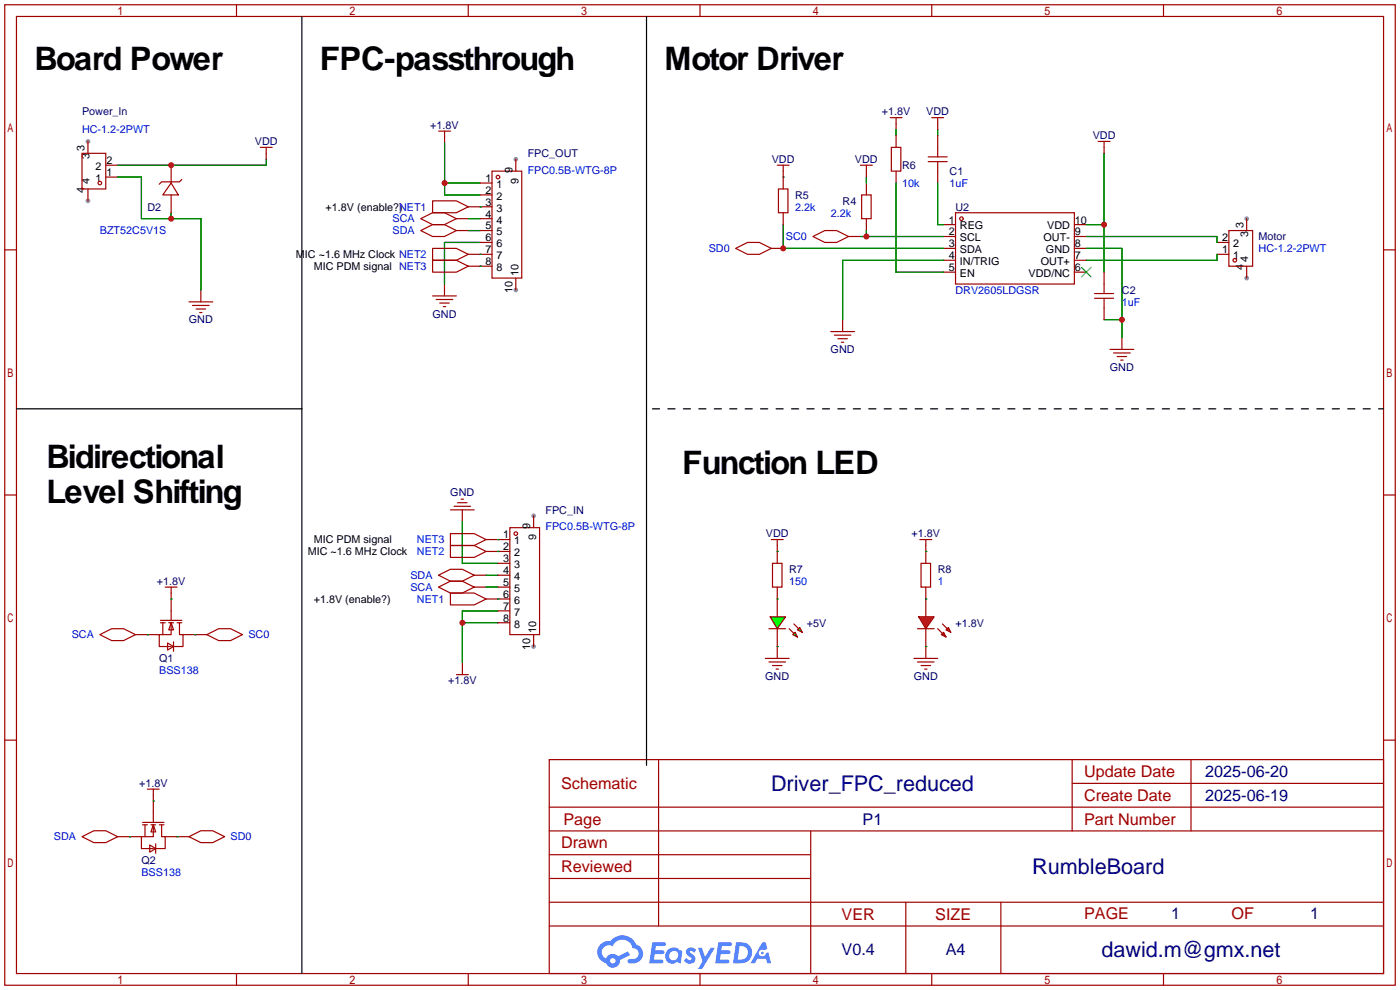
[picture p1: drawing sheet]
<svg xmlns="http://www.w3.org/2000/svg" width="299mm" height="212mm" viewBox="0 0 299 212" stroke-linecap="round" stroke-linejoin="round" font-family="sans-serif">
<g fill="#999">
<circle cx="18.8" cy="42.9" r=".51"/>
<circle cx="18.8" cy="30.2" r=".51"/>
<circle cx="266.4" cy="59.4" r=".51"/>
<circle cx="266.4" cy="46.7" r=".51"/>
<circle cx="114" cy="110.2" r=".51"/>
<circle cx="114" cy="138.2" r=".51"/>
<circle cx="110.2" cy="34" r=".51"/>
<circle cx="110.2" cy="62" r=".51"/>
</g>
<g fill="none" stroke="#a10000" stroke-width=".25">
<path d="M1 1h297.2v209.6h-297.2zM3.5 3.5h292.2v204.6h-292.2zM50.5 1v2.5M100.1 1v2.5M149.6 1v2.5M199.1 1v2.5M248.7 1v2.5M1 53.4h2.5M295.7 53.4h2.5M1 105.8h2.5M295.7 105.8h2.5M1 158.2h2.5"/>
<path d="M295.7 158.2h2.5M117.4 162.3h178.3v45.8h-178.3zM117.4 177.6h178.3M117.4 172.5h178.3M140.8 162.3v35.6M173.3 177.6v30.5M229.1 162.3v15.3M229.1 167.4h66.6M254.5 162.3v15.3M117.4 182.7h55.9M117.4 197.9h178.3M117.4 192.8h178.3"/>
<path d="M117.4 187.7h55.9M193.6 192.8v15.3M213.9 192.8v15.3M50.5 208.1v2.5M100.1 208.1v2.5M149.6 208.1v2.5M199.1 208.1v2.5M248.7 208.1v2.5"/>
</g>
<g fill="#5487ff">
<path d="M146.9 202.7a1.3 1.3 0 0 1 1.8 .3l-.4 .7a.54 .54 0 0 0-.9-.3l.2 .2a1.34 1.34 0 0 1 .9 1.8 1.47 1.47 0 0 1-2.3-.1l.5-.5 .8 .4a.31 .31 0 0 0 .3-.3 .31 .31 0 0 0-.3-.3 1.12 1.12 0 0 1-.6-1.9z"/>
<path d="M149.2 202.6h.8l.7 1.9 1.2-1.9h.9l-2.7 4.5h-.9l1-1.7z"/>
<path d="M139.4 201.4h1.6a1.31 1.31 0 0 1 1.3 .2 .4 .4 0 0 1-.4 .6h-1.7l-.2 .9h1.7a.4 .4 0 0 1 .3 .5 .4 .4 0 0 1-.4 .3h-1.7l-.1 1.2h1.3a.46 .46 0 0 1 .5 .1 .46 .46 0 0 1 .1 .5l-.3 .2h-2.6z"/>
<path d="M153.5 201.4h1.6a1.32 1.32 0 0 1 1.3 .2 .39 .39 0 0 1-.4 .6h-1.7l-.1 .9h1.6a.4 .4 0 0 1 .3 .4 .4 .4 0 0 1-.4 .4h-1.7l-.1 1.2h1.3a.46 .46 0 0 1 .5 .1 .46 .46 0 0 1 .2 .5l-.4 .2h-2.6z"/>
<path d="M162.9 201.4h.7l.4 1.3-.6 .4a.75 .75 0 0 0-1.2 .3 .75 .75 0 0 0 .5 1 .75 .75 0 0 0 1-.6l.5-.3 .6 2.4h-.8l-.3-1h-1.8l-.6 1h-.9z"/>
<path d="M157.3 201.4l-.6 4.5h1.4a2.27 2.27 0 0 0 2.6-2.3 2.27 2.27 0 0 0-2.7-2.2zM158.1 202.2a1.5 1.5 0 0 1 1.8 1.5 1.5 1.5 0 0 1-2 1.4h-.2z"/>
<path d="M142.7 203a1.6 1.6 0 0 0-.3 2.3 1.6 1.6 0 0 0 2.3 .2l.8 .4 .3-2.5-.2-.3h-.4a1.58 1.58 0 0 0-2.5-.1zM143.3 203.5a.98 .98 0 0 1 1.6 .5 .98 .98 0 0 1-1 1.2 .94 .94 0 0 1-.9-.6 .94 .94 0 0 1 .3-1.1z"/>
<path d="M128.4 201.8a2.37 2.37 0 0 0 1.1 4 1.54 1.54 0 0 0 1.8 1 1.54 1.54 0 0 0 1.2-1.6l2.2-1.1-.5-.8-2.1 1.1a1.57 1.57 0 0 0-2.6 .5 1.5 1.5 0 0 1-.7-2.2 1.5 1.5 0 0 1 2.2-.5 2.23 2.23 0 0 1 2.2-1.4 2.23 2.23 0 0 1 2 1.9 1.16 1.16 0 0 1 1.3 1 1.16 1.16 0 0 1-1.1 1.3h-.7a.47 .47 0 0 0-.6 .4 .47 .47 0 0 0 .5 .5 2.17 2.17 0 0 0 2.5-1 2.17 2.17 0 0 0-.4-2.6l-.8-.5a3.2 3.2 0 0 0-5.4-.7l-1.1 .1zM130.4 205.4a.6 .6 0 0 1 1.2 0 .6 .6 0 0 1-1.2 0z"/>
<circle cx="162.9" cy="203.7" r=".28"/>
</g>
<g fill="none" stroke="#a10000" stroke-width=".25">
<path d="M17.5 32.8h5.1v7.6h-5.1zM18.8 30.2v2.6M22.6 35.3h2.5M22.6 37.8h2.5M36.6 39.1l1.5 2.6h-3.3zM36.6 35.3v3.8M38.9 38.4l-.5 .5h-3.9l-.5 .5M55.6 31.5h2.6M56.9 31.5v2.5M93.7 28h2.6M95 28v2.6M18.8 40.4v2.5"/>
<path d="M36.6 41.7v3.8M89.9 46.7l2.6-1.2h2.5l2.5 1.2-2.5 1.3h-2.5zM89.9 49.3l2.6-1.3h2.5l2.5 1.3-2.5 1.2h-2.5zM97.5 46.7h2.6M97.5 49.3h2.6M40.4 64.5h5.1M41.1 65.3h3.6M41.9 66h2M42.7 66.8h.5M42.9 62v2.5M92.5 63.2h5M93.2 64h3.6"/>
<path d="M94 64.8h2M94.7 65.5h.5M95 60.7v2.5M21.3 135.6l2.6-1.2h2.5l2.6 1.2-2.6 1.3h-2.5zM29 135.6h5M34.3 133.1h1M34.3 132.6h4.6M34.8 133.1v2.5M35.3 125.5h2.5M35.8 137.4l1.3 .8-1.3 .7zM36.1 133.1h1M36.6 133.1v2.5h-2.6v2.6h2.6"/>
<path d="M36.6 133.1l.5 1.5h-1zM36.6 125.5v7.1M37.1 137.2v2M37.8 133.1h1.1M38.4 133.1v2.5h.7v2.6h-2M39.1 135.6h5.1M44.2 135.6l2.5-1.2h2.6l2.5 1.2-2.5 1.3h-2.6zM164.3 134.4h3.6M166.1 128v3.8M166.1 134.4v3.8M17.5 178.8l2.6-1.3h2.5l2.5 1.3-2.5 1.3h-2.5zM25.1 178.8h5.1"/>
<path d="M30.5 176.3h1M30.5 175.8h4.6M31 176.3v2.5M31.5 168.7h2.5M32.3 176.3h1M32.8 176.3v2.5h-2.6v2.6h2.6M32.8 176.3l.5 1.5h-1zM32.8 168.7v7.1M34 176.3h1.1M34.5 176.3v2.5h.8v2.6h-2M35.3 178.8h5.1M40.4 178.8l2.5-1.3h2.6l2.5 1.3-2.5 1.3h-2.6z"/>
<path d="M32 180.6l1.3 .8-1.3 .7zM33.3 180.3v2.1"/>
<circle cx="21.3" cy="39.1" r=".38"/>
</g>
<path d="M25.1 37.8h5.1v8.9h12.7v15.3M56.9 34v1.3h-31.8M95 30.6v11.1h7.6M95 39.1h7.6M36.6 45.5v1.2M100.1 46.7h2.5M100.1 49.3h2.5M102.6 51.8h-7.6v8.9M31.5 135.6h.1M41.7 135.6h.1M27.7 178.8h.1M37.8 178.8h.1" fill="none" stroke="#008700" stroke-width=".25"/>
<path d="M64.5 3.6v83.8h-60.9M138.2 3.6v160" fill="none" stroke="#000" stroke-width=".25"/>
<path d="M139.4 87.4h156.3" fill="none" stroke="#000" stroke-width=".25" stroke-dasharray="1.5 1.8"/>
<g fill="#0f0" stroke="#a10000" stroke-width=".25">
<path d="M164.6 131.8h3.3l-1.8 2.6z"/>
<path d="M170.4 134.6l.5-.5 .5 1z"/>
<path d="M169.4 135.6l.5-.5 .5 1z"/>
</g>
<g fill="none" stroke="#a10000" stroke-width=".25">
<path d="M166.1 35.3h2.6M167.4 35.3v5.1M183.9 35.3h2.5M185.2 35.3v2.5M185.2 39.1v2.6M190.2 25.1h2.6M190.5 31.5h2v5.1h-2zM191.5 25.1v2.6M191.5 29v2.5M191.5 36.6v2.5M198.4 34.5h4M198.4 33.5h4"/>
<path d="M199.1 25.1h2.6M200.4 25.1v2.6M200.4 29v4.5M200.4 34.5v4.6M234.7 30.2h2.5M236 30.2v2.6M157.2 53.1l2.6-1.3h2.5l2.5 1.3-2.5 1.3h-2.5zM164.8 53.1h2.6M166.4 40.4h2v5.1h-2zM167.4 45.5v2.5M173.7 50.5l2.6-1.2h2.5l2.6 1.2-2.6 1.3h-2.5zM181.4 50.5h2.5"/>
<path d="M184.1 41.7h2.1v5h-2.1zM185.2 46.7v2.6M201.7 48h2.5M201.7 50.5h2.5M201.7 53.1h2.5M201.7 55.6h2.5M201.7 58.2h2.5M204.2 45.5h25.4v15.2h-25.4zM229.6 48h2.6M229.6 50.5h2.6M229.6 53.1h2.6M229.6 55.6h2.6"/>
<path d="M229.6 58.2h2.6M236 58.2v4.5M260.1 51.8h2.5M260.1 54.4h2.5M262.6 49.3h5.1v7.6h-5.1zM266.4 46.7v2.6M266.4 56.9v2.5M177.5 70.9h5.1M178.3 71.6h3.6M179.1 72.4h2M179.8 73.2h.5M180.1 68.3v2.6"/>
<path d="M233.9 63.8h4.1M233.9 62.7h4.1M236 63.8v4.5M237.2 74.7h5.1M238 75.4h3.6M238.8 76.2h2M239.5 77h.5M239.8 72.1v2.6M96.3 109h5M97 108.2h3.6M97.8 107.4h2M98.6 106.7h.5"/>
<path d="M98.8 109v2.5M164.8 115.3h2.6M166.1 115.3v5.1M196.6 115.3h2.5M197.9 115.3v5.1M93.7 125.5l2.6-1.3h2.5l2.5 1.3-2.5 1.2h-2.5zM93.7 122.9l2.6-1.2h2.5l2.5 1.2-2.5 1.3h-2.5zM101.3 125.5h2.6M101.3 122.9h2.6M165.1 120.4h2v5.1h-2zM166.1 125.5v2.5M166.1 138.2v2.5"/>
<path d="M168.7 134.4l1 1M169.7 133.4l1 1M196.1 134.4h3.5M196.8 120.4h2.1v5.1h-2.1zM197.9 125.5v6.3M197.9 134.4v6.3M97.6 144.2h2.5M98.8 141.6v2.6M163.6 140.7h5.1M164.3 141.5h3.6M165.1 142.2h2M165.9 143h.5"/>
<path d="M195.3 140.7h5.1M196.1 141.5h3.5M196.8 142.2h2.1M197.6 143h.5"/>
<circle cx="205.5" cy="46.7" r=".38"/>
<circle cx="263.9" cy="55.6" r=".38"/>
</g>
<g fill="none" stroke="#008700" stroke-width=".25">
<path d="M167.4 37.8h.1M185.2 37.8v1.3M191.5 27.7v1.3M191.5 39.1v19.1h10.2M200.4 27.7v1.3M200.4 39.1v8.9h1.3M236 32.8v25.4M167.4 48v5.1h34.3M183.9 50.5h17.8M185.2 49.3v1.2M201.7 55.6h-21.6v12.7M232.2 53.1h7.6v19"/>
<path d="M232.2 48h3.8M232.2 50.5h27.9v1.3M260.1 54.4v1.2h-27.9M236 68.3h3.8M98.8 111.5v8.9h7.6M166.1 117.9h.1M197.9 117.9h.1M36.6 128h.1M98.8 133.1h7.6M103.9 122.9h2.5M103.9 125.5h2.5M106.4 130.6h-7.6v11"/>
<path d="M166.1 138.2h.1M166.1 128h.1M32.8 171.2h.1"/>
</g>
<path d="M64.5 87.4v120.6" fill="none" stroke="#000" stroke-width=".25"/>
<path d="M231.1 57.2l2.1 2M233.2 57.2l-2.1 2" fill="none" stroke="#3c3" stroke-width=".25"/>
<g fill="#f00" stroke="#a10000" stroke-width=".25">
<path d="M196.3 131.8h3.3l-1.7 2.6z"/>
<path d="M202.2 134.6l.5-.5 .5 1z"/>
<path d="M201.2 135.6l.5-.5 .5 1z"/>
</g>
<g fill="none" stroke="#a10000" stroke-width=".25">
<path d="M102.6 39.1h2.6M105.2 36.6h6.3v22.8h-6.3zM110.2 34v2.6M92.5 42.9h5l2.6 1.3-2.6 1.3h-5zM92.5 53.1h5l2.6 1.3-2.6 1.2h-5zM92.5 55.6h5l2.6 1.3-2.6 1.3h-5zM100.1 44.2h5.1M100.1 54.4h5.1M100.1 56.9h5.1M102.6 41.7h2.6M102.6 46.7h2.6M102.6 49.3h2.6"/>
<path d="M102.6 51.8h2.6M110.2 59.4v2.6M96.3 116.6h5l2.6 1.3-2.6 1.2h-5zM96.3 114h5l2.6 1.3-2.6 1.3h-5zM103.9 117.9h5.1M103.9 115.3h5.1M109 112.8h6.3v22.8h-6.3zM114 110.2v2.6M96.3 126.7h5l2.6 1.3-2.6 1.3h-5zM103.9 128h5.1M106.4 120.4h2.6M106.4 122.9h2.6"/>
<path d="M106.4 125.5h2.6M106.4 130.6h2.6M106.4 133.1h2.6M114 135.6v2.6M200.4 134.4l1 1M201.4 133.4l1 1"/>
<circle cx="106.4" cy="37.8" r=".38"/>
<circle cx="110.2" cy="114" r=".38"/>
</g>
<path d="M102.6 44.2h.1M102.6 54.4h.1M102.6 56.9h.1M106.4 117.9h.1M106.4 115.3h.1M106.4 128h.1M197.9 138.2h.1M197.9 128h.1" fill="none" stroke="#008700" stroke-width=".25"/>
<g fill="#c00">
<circle cx="36.6" cy="46.7" r=".63"/>
<circle cx="36.6" cy="35.3" r=".63"/>
<circle cx="95" cy="39.1" r=".64"/>
<circle cx="98.8" cy="133.1" r=".64"/>
<circle cx="239.8" cy="68.3" r=".63"/>
<circle cx="167.4" cy="53.1" r=".63"/>
<circle cx="185.2" cy="50.5" r=".63"/>
<circle cx="236" cy="48" r=".63"/>
</g>
<g font-size="6.9">
<text x="7.4" y="14.9">Board Power</text>
<text x="68.3" y="14.9">FPC-passthrough</text>
<text x="142" y="14.9">Motor Driver</text>
<text x="9.9" y="100">Bidirectional</text>
<text x="145.8" y="101.2">Function LED</text>
<text x="9.9" y="107.6">Level Shifting</text>
</g>
<g font-size="4.6" fill="#000080">
<text x="164.8" y="169">Driver_FPC_reduced</text>
<text x="220.6" y="186.8">RumbleBoard</text>
<text x="235.4" y="204.6">dawid.m@gmx.net</text>
</g>
<g font-size="3.5" fill="#a00000">
<text x="231.7" y="166.1">Update Date</text>
<text x="119.9" y="168.6">Schematic</text>
<text x="231.7" y="171.2">Create Date</text>
<text x="120.4" y="176.3">Page</text>
<text x="231.7" y="176.3">Part Number</text>
<text x="119.9" y="181.3">Drawn</text>
<text x="119.9" y="186.4">Reviewed</text>
<text x="179.9" y="196.6">VER</text>
<text x="199.9" y="196.6">SIZE</text>
<text x="231.7" y="196.3">PAGE</text>
<text x="263.2" y="196.3">OF</text>
</g>
<g font-size="3.5" fill="#000080">
<text x="257.6" y="166.1">2025-06-20</text>
<text x="257.6" y="171.2">2025-06-19</text>
<text x="184.4" y="176.3">P1</text>
<text x="250.3" y="196.3">1</text>
<text x="280" y="196.3">1</text>
<text x="179.9" y="204.2">V0.4</text>
<text x="202.1" y="204.2">A4</text>
</g>
<g font-size="2.3" fill="#000080">
<text x="17.5" y="24.7">Power_In</text>
<text x="92" y="27.6">+1.8V</text>
<text x="188.5" y="24.7">+1.8V</text>
<text x="198" y="24.7">VDD</text>
<text x="233.5" y="29.8">VDD</text>
<text x="54.5" y="31">VDD</text>
<text x="112.8" y="33.6">FPC_OUT</text>
<text x="164.9" y="34.8">VDD</text>
<text x="182.7" y="34.8">VDD</text>
<text x="192.8" y="36.1">R6</text>
<text x="202.9" y="37.4">C1</text>
<text x="31.5" y="45">D2</text>
<text x="169.9" y="42.5">R5</text>
<text x="180.1" y="43.7">R4</text>
<text x="204.2" y="45">U2</text>
<text x="269" y="51.4">Motor</text>
<text x="239.8" y="62.8">C2</text>
<text x="40.4" y="69.1">GND</text>
<text x="92.4" y="67.9">GND</text>
<text x="177.5" y="75.5">GND</text>
<text x="237.2" y="79.3">GND</text>
<text x="96.2" y="106">GND</text>
<text x="116.6" y="109.8">FPC_IN</text>
<text x="163.7" y="114.9">VDD</text>
<text x="194.8" y="114.9">+1.8V</text>
<text x="33.5" y="125">+1.8V</text>
<text x="168.7" y="122.5">R7</text>
<text x="200.4" y="122.5">R8</text>
<text x="172.5" y="133.9">+5V</text>
<text x="204.2" y="133.9">+1.8V</text>
<text x="34" y="141.5">Q1</text>
<text x="95.8" y="146.3">+1.8V</text>
<text x="163.6" y="145.3">GND</text>
<text x="195.3" y="145.3">GND</text>
<text x="29.7" y="168.2">+1.8V</text>
<text x="30.2" y="184.7">Q2</text>
</g>
<g font-size="2.3" fill="#00f">
<text x="17.5" y="28.5">HC-1.2-2PWT</text>
<text x="112.8" y="37.1">FPC0.5B-WTG-8P</text>
<text x="192.8" y="39.9">10k</text>
<text x="202.9" y="39.9">1uF</text>
<text x="83.9" y="47.5">SCA</text>
<text x="169.9" y="45">2.2k</text>
<text x="177.5" y="46.3">2.2k</text>
<text x="21.3" y="50.1">BZT52C5V1S</text>
<text x="83.9" y="50.1">SDA</text>
<text x="151.5" y="53.9">SD0</text>
<text x="168" y="51.4">SC0</text>
<text x="269" y="53.9">HC-1.2-2PWT</text>
<text x="204.2" y="62.8">DRV2605LDGSR</text>
<text x="239.8" y="65.3">1uF</text>
<text x="116.6" y="113.3">FPC0.5B-WTG-8P</text>
<text x="89.1" y="118.7">NET2</text>
<text x="89.1" y="116.1">NET3</text>
<text x="87.7" y="123.7">SDA</text>
<text x="168.7" y="125">150</text>
<text x="200.4" y="125">1</text>
<text x="87.7" y="126.3">SCA</text>
<text x="89.1" y="128.8">NET1</text>
<text x="15.3" y="136.4">SCA</text>
<text x="53.1" y="136.4">SC0</text>
<text x="34" y="144.1">BSS138</text>
<text x="11.5" y="179.6">SDA</text>
<text x="49.3" y="179.6">SD0</text>
<text x="30.2" y="187.2">BSS138</text>
</g>
<g font-size="2.3">
<text x="18.1" y="32.3" transform="rotate(-90 18.1 32.3)">3</text>
<text x="19.1" y="34.1" transform="rotate(-90 19.1 34.1)">3</text>
<text x="22.7" y="35.1">2</text>
<text x="18.1" y="41.2" transform="rotate(-90 18.1 41.2)">4</text>
<text x="19.1" y="39.4" transform="rotate(-90 19.1 39.4)">4</text>
<text x="20.4" y="36.3">2</text>
<text x="20.4" y="38.9">1</text>
<text x="22.7" y="37.6">1</text>
<text x="103.7" y="38.9">1</text>
<text x="103.7" y="41.4">2</text>
<text x="106.1" y="40.2">1</text>
<text x="109.5" y="36.9" transform="rotate(-90 109.5 36.9)">9</text>
<text x="110.8" y="39.3" transform="rotate(-90 110.8 39.3)">9</text>
<text x="69.6" y="45">+1.8V (enable?)NET1</text>
<text x="103.7" y="44">3</text>
<text x="103.7" y="46.5">4</text>
<text x="106.1" y="42.7">2</text>
<text x="106.1" y="45.2">3</text>
<text x="106.1" y="47.8">4</text>
<text x="202.8" y="47.8">1</text>
<text x="229.7" y="47.8">10</text>
<text x="103.7" y="49">5</text>
<text x="103.7" y="51.6">6</text>
<text x="106.1" y="50.3">5</text>
<text x="106.1" y="52.9">6</text>
<text x="202.8" y="50.3">2</text>
<text x="202.8" y="52.9">3</text>
<text x="205.2" y="49">REG</text>
<text x="205.2" y="51.6">SCL</text>
<text x="223" y="51.6">OUT-</text>
<text x="223.8" y="49">VDD</text>
<text x="229.7" y="52.9">8</text>
<text x="229.7" y="50.3">9</text>
<text x="261.2" y="51.6">2</text>
<text x="263.6" y="52.9">2</text>
<text x="265.7" y="48.8" transform="rotate(-90 265.7 48.8)">3</text>
<text x="266.7" y="50.6" transform="rotate(-90 266.7 50.6)">3</text>
<text x="63.2" y="55.2">MIC ~1.6 MHz Clock NET2</text>
<text x="67.1" y="57.7">MIC PDM signal NET3</text>
<text x="103.7" y="54.1">7</text>
<text x="103.7" y="56.7">8</text>
<text x="106.1" y="55.4">7</text>
<text x="106.1" y="57.9">8</text>
<text x="110.8" y="59" transform="rotate(-90 110.8 59)">10</text>
<text x="202.8" y="55.4">4</text>
<text x="202.8" y="57.9">5</text>
<text x="205.2" y="54.1">SDA</text>
<text x="205.2" y="56.7">IN/TRIG</text>
<text x="205.2" y="59.2">EN</text>
<text x="219.8" y="59.2">VDD/NC</text>
<text x="222.5" y="56.7">OUT+</text>
<text x="223.5" y="54.1">GND</text>
<text x="229.7" y="57.9">6</text>
<text x="229.7" y="55.4">7</text>
<text x="261.2" y="54.1">1</text>
<text x="263.6" y="55.4">1</text>
<text x="265.7" y="57.7" transform="rotate(-90 265.7 57.7)">4</text>
<text x="266.7" y="55.9" transform="rotate(-90 266.7 55.9)">4</text>
<text x="109.5" y="62.6" transform="rotate(-90 109.5 62.6)">10</text>
<text x="113.3" y="113.1" transform="rotate(-90 113.3 113.1)">9</text>
<text x="65.8" y="118.7">MIC ~1.6 MHz Clock</text>
<text x="67.1" y="116.1">MIC PDM signal</text>
<text x="107.6" y="115.1">1</text>
<text x="107.6" y="117.6">2</text>
<text x="109.9" y="116.4">1</text>
<text x="109.9" y="118.9">2</text>
<text x="114.6" y="115.5" transform="rotate(-90 114.6 115.5)">9</text>
<text x="107.6" y="120.2">3</text>
<text x="107.6" y="122.7">4</text>
<text x="107.6" y="125.2">5</text>
<text x="109.9" y="121.4">3</text>
<text x="109.9" y="124">4</text>
<text x="67.1" y="128.8">+1.8V (enable?)</text>
<text x="107.6" y="127.8">6</text>
<text x="107.6" y="130.3">7</text>
<text x="109.9" y="126.5">5</text>
<text x="109.9" y="129.1">6</text>
<text x="109.9" y="131.6">7</text>
<text x="107.6" y="132.9">8</text>
<text x="109.9" y="134.1">8</text>
<text x="114.6" y="135.2" transform="rotate(-90 114.6 135.2)">10</text>
<text x="113.3" y="138.8" transform="rotate(-90 113.3 138.8)">10</text>
</g>
</svg>
